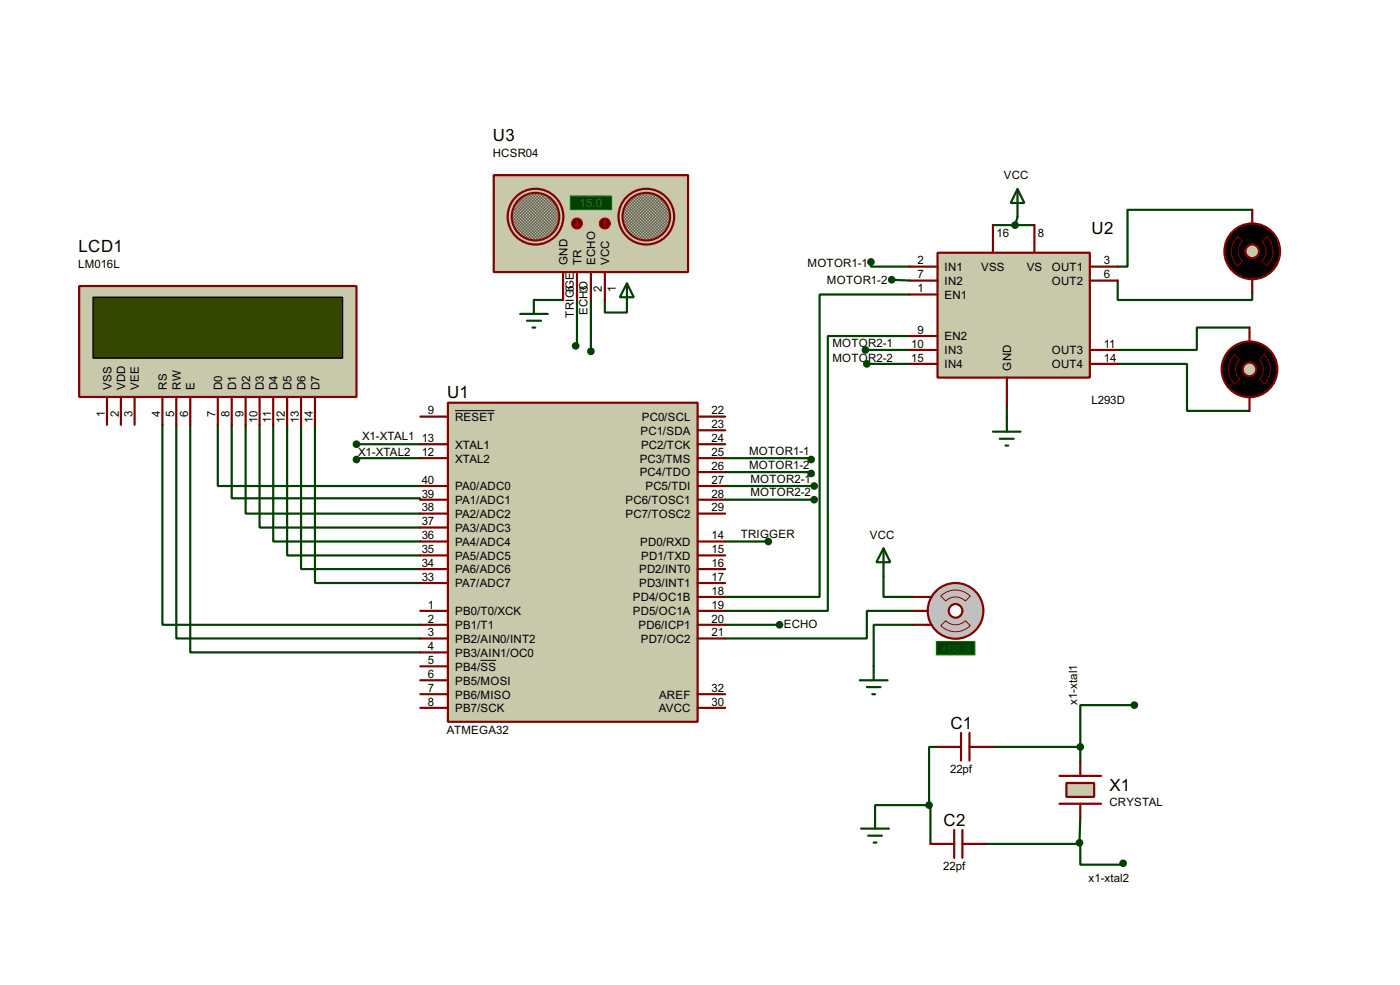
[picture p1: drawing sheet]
<svg xmlns="http://www.w3.org/2000/svg" width="256mm" height="180mm" viewBox="0 0 256 180" stroke-linecap="round" stroke-linejoin="round" font-family="sans-serif">
<g fill="none" stroke="#004000" stroke-width=".4">
<path d="M186.4 39.7l-.4 1.5M229.4 38.4h-22.8v10.4h-1.8M97.8 54.9h5.4M105.7 54.9v8.4h-.2M108.3 54.9v9.4M110.8 54.9v2.3h4.1v-.2M159.6 48v.8h7.1M163.4 51.2l3.3 .2M166.7 53.9h-16.5v55.4h-17.3M181.9 41.2h7.6M204.8 51.4v3.5h24.6v-1.3M228.9 60h-9.6v4.1h-14.5"/>
<path d="M29.8 77.8v36.6h47.2M32.3 77.8v39.1h44.7M34.9 77.8v41.6h42.1M39.9 77.8v11.2h37.1M42.5 77.8v13.4h34.5v.3M45 77.8v16.2h32M47.6 77.8v18.8h29.4M50.1 77.8v21.3h26.9M52.6 77.8v23.9h24.4M55.2 77.8v26.4h21.8M57.7 77.8v28.9h19.3M158.6 64.1h8.1"/>
<path d="M158.8 66.6h7.9M166.7 61.5h-15v50.3h-18.8M184.5 74.2v2.3M204.8 66.6h12.7v8.6h11.4M65.3 81.3h11.7M77 83.9h-11.7v.2M132.9 86.4h16v.3h-.3M132.9 83.9h15.7v.2M132.9 91.5h16.3M132.9 89h16.3M132.9 99.1h7.9M132.9 114.4h9.9"/>
<path d="M161.9 105.5v3.8h5.5M167.4 111.8h-8.6v5.1h-25.9M167.4 114.4h-7.3v7.6M171.8 136.7h-1.6v10.7M181.9 136.7h16M197.9 136.7v2.8M207.8 129.1h-9.9v7.6M170.2 147.4h.3v7.1M170.2 147.4h-9.9v1.8M197.8 154.3v.2h-17.2M197.8 154.3v-.6h.1v4.6h8.1v-.3h-.2M197.9 149.7l-.1 4.6"/>
</g>
<path d="M82.1 73.7h45.7v58.4h-45.7z" fill="#c8c8aa" stroke="#800000" stroke-width=".4"/>
<g fill="none" stroke="#800000" stroke-width=".4">
<path d="M77 76.3h5.1M127.8 76.3h5.1M127.8 78.8h5.1M77 83.9h5.1M77 81.3h5.1M77 99.1h5.1M77 89h5.1M77 91.5h5.1M77 94h5.1M77 96.6h5.1M127.8 83.9h5.1M127.8 81.3h5.1"/>
<path d="M127.8 99.1h5.1M127.8 86.4h5.1M127.8 89h5.1M127.8 91.5h5.1M127.8 94h5.1M77 111.8h5.1M77 114.4h5.1M77 116.9h5.1M77 119.4h5.1M77 101.7h5.1M77 104.2h5.1M77 106.7h5.1"/>
<path d="M127.8 111.8h5.1M127.8 114.4h5.1M127.8 116.9h5.1M127.8 101.7h5.1M127.8 104.2h5.1M127.8 106.7h5.1M127.8 109.3h5.1M77 122h5.1M77 124.5h5.1M77 127.1h5.1M77 129.6h5.1M127.8 127.1h5.1"/>
<path d="M127.8 129.6h5.1"/>
</g>
<path d="M83.4 75.2h7.2M88 120.9h2.9" fill="none" stroke="#000" stroke-width=".18"/>
<path d="M14.5 52.4h50.8v20.3h-50.8z" fill="#c8c8aa" stroke="#800000" stroke-width=".4"/>
<path d="M17.1 54.4h45.7v11.2h-45.7z" fill="#324600" stroke="#000" stroke-width=".25"/>
<g fill="none" stroke="#800000" stroke-width=".4">
<path d="M19.6 72.7v5.1M22.2 72.7v5.1M24.7 72.7v5.1M29.8 72.7v5.1M32.3 72.7v5.1M34.9 72.7v5.1M39.9 72.7v5.1M42.5 72.7v5.1M45 72.7v5.1M47.6 72.7v5.1M50.1 72.7v5.1M52.6 72.7v5.1"/>
<path d="M55.2 72.7v5.1M57.7 72.7v5.1"/>
</g>
<circle cx="229.4" cy="46" r="5.1" fill="#000" stroke="#800000" stroke-width=".4"/>
<path d="M226.7 43.3l.9 .9a2.54 2.54 0 0 0 0 3.6l-.9 .9a3.8 3.8 0 0 1 0-5.4zM231.2 44.2l.9-.9a3.8 3.8 0 0 1 0 5.4l-.9-.9a2.54 2.54 0 0 0 0-3.6z" fill="none" stroke="#800000" stroke-width=".18"/>
<circle cx="229.4" cy="46" r="1.25" fill="#c8c8aa" stroke="#800000" stroke-width=".4"/>
<path d="M229.4 38.4v2.5M229.4 51.1v2.5" fill="none" stroke="#800000" stroke-width=".4"/>
<circle cx="228.9" cy="67.6" r="5.1" fill="#000" stroke="#800000" stroke-width=".4"/>
<path d="M226.2 64.9l.9 .9a2.54 2.54 0 0 0 0 3.6l-.9 .9a3.7 3.7 0 0 1 0-5.4zM230.7 65.8l.9-.9a3.8 3.8 0 0 1 0 5.4l-.9-.9a2.54 2.54 0 0 0 0-3.6z" fill="none" stroke="#800000" stroke-width=".18"/>
<circle cx="228.9" cy="67.6" r="1.25" fill="#c8c8aa" stroke="#800000" stroke-width=".4"/>
<path d="M228.9 60v2.5M228.9 72.7v2.5" fill="none" stroke="#800000" stroke-width=".4"/>
<path d="M171.8 46.3h27.9v22.8h-27.9z" fill="#c8c8aa" stroke="#800000" stroke-width=".4"/>
<g fill="none" stroke="#800000" stroke-width=".4">
<path d="M166.7 48.8h5.1M166.7 51.4h5.1M166.7 53.9h5.1M181.9 41.2v5.1M189.5 41.2v5.1M199.7 48.8h5.1M199.7 51.4h5.1M166.7 64.1h5.1M166.7 66.6h5.1M166.7 61.5h5.1M184.5 69.1v5.1M199.7 64.1h5.1"/>
<path d="M199.7 66.6h5.1M194.1 142h7.6M194.1 147.1h7.6"/>
</g>
<g fill="#004000" stroke="#004000" stroke-width=".4">
<circle cx="159.5" cy="48" r=".5"/>
<circle cx="163.3" cy="51.2" r=".5"/>
<circle cx="185.9" cy="41.2" r=".5"/>
</g>
<path d="M186.4 34.6l1.3 2.6h-2.5zM186.4 34.6v5.1M181.9 79h5.1M184.5 76.5v2.5M183.2 80.3h2.5M184.2 81.6h.5" fill="none" stroke="#004000" stroke-width=".4"/>
<path d="M195.4 143.3h5.1v2.6h-5.1z" fill="#c8c8aa" stroke="#800000" stroke-width=".4"/>
<path d="M171.8 136.7h4.3M176.1 134.2v5M177.6 134.2v5M177.6 136.7h4.3M197.9 139.5v2.5M170.5 154.5h4.3M174.8 151.9v5.1M176.3 151.9v5.1M176.3 154.5h4.3M197.9 147.1v2.6" fill="none" stroke="#800000" stroke-width=".4"/>
<g fill="#004000" stroke="#004000" stroke-width=".4">
<circle cx="197.9" cy="136.7" r=".5"/>
<circle cx="170.2" cy="147.4" r=".5"/>
<circle cx="207.8" cy="129.1" r=".5"/>
<circle cx="197.7" cy="154.3" r=".5"/>
<circle cx="205.7" cy="158" r=".5"/>
<circle cx="65.3" cy="81.3" r=".5"/>
<circle cx="65.3" cy="84.1" r=".5"/>
<circle cx="158.5" cy="64.1" r=".5"/>
<circle cx="158.8" cy="66.6" r=".5"/>
</g>
<g fill="none" stroke="#004000" stroke-width=".4">
<path d="M95.3 57.5h5.1M96.6 58.7h2.5M97.6 60h.5M97.8 54.9v2.6M114.9 51.9l1.2 2.5h-2.5zM114.9 51.9v5.1M161.9 100.4l1.2 2.5h-2.5zM161.9 100.4v5.1M157.5 124.5h5.1M158.8 125.8h2.5M159.8 127.1h.5M160.1 122v2.5"/>
<path d="M157.8 151.7h5.1M159.1 153h2.5M160.1 154.2h.5M160.3 149.2v2.5"/>
</g>
<circle cx="175" cy="111.8" r="5.1" fill="#c0c0c0" stroke="#800000" stroke-width=".4"/>
<circle cx="175" cy="111.8" r="1.25" fill="#feffff" stroke="#800000" stroke-width=".4"/>
<path d="M170 109.3h.7M170 114.4h.7" fill="none" stroke="#800000" stroke-width=".4"/>
<path d="M171.5 117.4h7.1v2.5h-7.1z" fill="#004000" stroke="#0f0" stroke-width=".2"/>
<path d="M172.4 114.5l.9-.9a2.53 2.53 0 0 0 3.6 0l.9 .9a3.8 3.8 0 0 1-5.4 0zM172.4 109.1a3.8 3.8 0 0 1 5.4 0l-.9 .9a2.54 2.54 0 0 0-3.6 0z" fill="none" stroke="#800000" stroke-width=".18"/>
<path d="M167.4 111.8h2.6M167.4 109.3h2.6M167.4 114.4h2.6" fill="none" stroke="#800000" stroke-width=".4"/>
<g fill="#004000" stroke="#004000" stroke-width=".4">
<circle cx="142.8" cy="114.4" r=".5"/>
<circle cx="149.1" cy="91.5" r=".5"/>
<circle cx="149.1" cy="89" r=".5"/>
<circle cx="148.6" cy="86.7" r=".5"/>
<circle cx="148.6" cy="84.1" r=".5"/>
<circle cx="140.7" cy="99.1" r=".5"/>
</g>
<path d="M90.5 32.1h35.6v17.7h-35.6z" fill="#c8c8aa" stroke="#800000" stroke-width=".4"/>
<g fill="#c8c8aa" stroke="#800000" stroke-width=".4">
<circle cx="98.1" cy="39.7" r="5.1"/>
<circle cx="118.4" cy="39.7" r="5.1"/>
</g>
<circle cx="98.1" cy="39.7" r="4.4" fill="#c8c8aa"/>
<circle cx="98.1" cy="39.7" r="4.4" fill="#000"/>
<circle cx="98.1" cy="39.7" r="4.4" fill="none" stroke="#c8c8aa" stroke-width=".4"/>
<circle cx="98.1" cy="39.7" r="4.4" fill="none" stroke="#800000" stroke-width=".4"/>
<circle cx="118.4" cy="39.7" r="4.4" fill="#c8c8aa"/>
<circle cx="118.4" cy="39.7" r="4.4" fill="#000"/>
<circle cx="118.4" cy="39.7" r="4.4" fill="none" stroke="#c8c8aa" stroke-width=".4"/>
<circle cx="118.4" cy="39.7" r="4.4" fill="none" stroke="#800000" stroke-width=".4"/>
<path d="M104.5 35.9h7.6v2.5h-7.6z" fill="#004000" stroke="#0f0" stroke-width=".2"/>
<path d="M103.2 49.8v5.1M105.7 49.8v5.1M108.3 49.8v5.1M110.8 49.8v5.1" fill="none" stroke="#800000" stroke-width=".4"/>
<circle cx="110.8" cy="40.9" r="1" fill="#400000" stroke="#f00" stroke-width=".2"/>
<path d="M110.8 40.4l-.2 .3M110.8 40.4l.3 .3M110.8 40.4v1.1" fill="none" stroke="#f00" stroke-width=".2"/>
<circle cx="105.7" cy="40.9" r="1" fill="#400000" stroke="#f00" stroke-width=".2"/>
<path d="M105.5 41.2l.2 .3M105.7 40.4v1.1M106 41.2l-.3 .3" fill="none" stroke="#f00" stroke-width=".2"/>
<g fill="#004000" stroke="#004000" stroke-width=".4">
<circle cx="105.4" cy="63.3" r=".5"/>
<circle cx="108.2" cy="64.3" r=".5"/>
</g>
<g font-size="3.5">
<text x="90.3" y="25.9">U3</text>
<text x="14.4" y="46.2">LCD1</text>
<text x="200" y="42.9">U2</text>
<text x="81.9" y="72.9">U1</text>
<text x="174.1" y="133.4">C1</text>
<text x="203.3" y="144.7">X1</text>
<text x="172.9" y="151.1">C2</text>
</g>
<g font-size="2.4">
<text x="90.3" y="28.8">HCSR04</text>
<text x="183.9" y="32.8">VCC</text>
<text x="182.6" y="43.3">16</text>
<text x="190.1" y="43.3">8</text>
<text x="14.3" y="49">LM016L</text>
<text x="104" y="48.5" transform="rotate(-90 104 48.5)">GND</text>
<text x="105.1" y="49.8" transform="rotate(-90 105.1 49.8)">R</text>
<text x="106.5" y="48.5" transform="rotate(-90 106.5 48.5)">TR</text>
<text x="109.1" y="48.5" transform="rotate(-90 109.1 48.5)">ECHO</text>
<text x="110.3" y="53.5" transform="rotate(-90 110.3 53.5)">2</text>
<text x="111.6" y="48.5" transform="rotate(-90 111.6 48.5)">VCC</text>
<text x="112.8" y="53.5" transform="rotate(-90 112.8 53.5)">1</text>
<text x="147.9" y="48.9">MOTOR1-1</text>
<text x="151.5" y="52">MOTOR1-2</text>
<text x="168.1" y="48.4">2</text>
<text x="168.1" y="51">7</text>
<text x="168.1" y="53.5">1</text>
<text x="173" y="49.6">IN1</text>
<text x="173" y="52.2">IN2</text>
<text x="179.7" y="49.6">VSS</text>
<text x="188.1" y="49.6">VS</text>
<text x="192.7" y="49.6">OUT1</text>
<text x="192.7" y="52.2">OUT2</text>
<text x="202.2" y="48.4">3</text>
<text x="202.2" y="51">6</text>
<text x="105.1" y="58.2" transform="rotate(-90 105.1 58.2)">TRIG5GE</text>
<text x="107.7" y="57.7" transform="rotate(-90 107.7 57.7)">ECH3O</text>
<text x="173" y="54.7">EN1</text>
<text x="152.5" y="63.5">MOTOR2-1</text>
<text x="166.9" y="63.7">10</text>
<text x="168.1" y="61.1">9</text>
<text x="173" y="64.9">IN3</text>
<text x="173" y="62.3">EN2</text>
<text x="192.7" y="64.9">OUT3</text>
<text x="202.2" y="63.7">11</text>
<text x="20.4" y="71.4" transform="rotate(-90 20.4 71.4)">VSS</text>
<text x="22.9" y="71.4" transform="rotate(-90 22.9 71.4)">VDD</text>
<text x="25.5" y="71.4" transform="rotate(-90 25.5 71.4)">VEE</text>
<text x="30.6" y="71.4" transform="rotate(-90 30.6 71.4)">RS</text>
<text x="33.1" y="71.4" transform="rotate(-90 33.1 71.4)">RW</text>
<text x="35.7" y="71.4" transform="rotate(-90 35.7 71.4)">E</text>
<text x="40.7" y="71.4" transform="rotate(-90 40.7 71.4)">D0</text>
<text x="43.3" y="71.4" transform="rotate(-90 43.3 71.4)">D1</text>
<text x="45.8" y="71.4" transform="rotate(-90 45.8 71.4)">D2</text>
<text x="48.3" y="71.4" transform="rotate(-90 48.3 71.4)">D3</text>
<text x="50.9" y="71.4" transform="rotate(-90 50.9 71.4)">D4</text>
<text x="53.4" y="71.4" transform="rotate(-90 53.4 71.4)">D5</text>
<text x="56" y="71.4" transform="rotate(-90 56 71.4)">D6</text>
<text x="58.5" y="71.4" transform="rotate(-90 58.5 71.4)">D7</text>
<text x="152.5" y="66.3">MOTOR2-2</text>
<text x="166.9" y="66.2">15</text>
<text x="173" y="67.4">IN4</text>
<text x="185.3" y="67.8" transform="rotate(-90 185.3 67.8)">GND</text>
<text x="192.7" y="67.4">OUT4</text>
<text x="202.2" y="66.2">14</text>
<text x="19.2" y="76.4" transform="rotate(-90 19.2 76.4)">1</text>
<text x="21.7" y="76.4" transform="rotate(-90 21.7 76.4)">2</text>
<text x="24.3" y="76.4" transform="rotate(-90 24.3 76.4)">3</text>
<text x="29.4" y="76.4" transform="rotate(-90 29.4 76.4)">4</text>
<text x="31.9" y="76.4" transform="rotate(-90 31.9 76.4)">5</text>
<text x="34.4" y="76.4" transform="rotate(-90 34.4 76.4)">6</text>
<text x="39.5" y="76.4" transform="rotate(-90 39.5 76.4)">7</text>
<text x="42.1" y="76.4" transform="rotate(-90 42.1 76.4)">8</text>
<text x="44.6" y="76.4" transform="rotate(-90 44.6 76.4)">9</text>
<text x="47.1" y="77.5" transform="rotate(-90 47.1 77.5)">10</text>
<text x="49.7" y="77.4" transform="rotate(-90 49.7 77.4)">11</text>
<text x="52.2" y="77.5" transform="rotate(-90 52.2 77.5)">12</text>
<text x="54.8" y="77.5" transform="rotate(-90 54.8 77.5)">13</text>
<text x="57.3" y="77.5" transform="rotate(-90 57.3 77.5)">14</text>
<text x="78.4" y="75.8">9</text>
<text x="83.4" y="77.1">RESET</text>
<text x="117.6" y="77.1">PC0/SCL</text>
<text x="130.4" y="75.8">22</text>
<text x="199.9" y="73.9">L293D</text>
<text x="65.6" y="83.5">X1-XTAL2</text>
<text x="66.3" y="80.4">X1-XTAL1</text>
<text x="77.3" y="83.5">12</text>
<text x="77.3" y="80.9">13</text>
<text x="83.4" y="82.1">XTAL1</text>
<text x="117.3" y="79.6">PC1/SDA</text>
<text x="117.4" y="82.1">PC2/TCK</text>
<text x="130.4" y="78.3">23</text>
<text x="130.4" y="80.9">24</text>
<text x="130.4" y="83.5">25</text>
<text x="137.2" y="83.3">MOTOR1-1</text>
<text x="77.3" y="88.5">40</text>
<text x="83.4" y="84.7">XTAL2</text>
<text x="83.4" y="89.8">PA0/ADC0</text>
<text x="117.2" y="84.7">PC3/TMS</text>
<text x="117.2" y="87.2">PC4/TDO</text>
<text x="118.2" y="89.8">PC5/TDI</text>
<text x="130.4" y="86">26</text>
<text x="130.4" y="88.5">27</text>
<text x="137.2" y="85.8">MOTOR1-2</text>
<text x="137.5" y="88.4">MOTOR2-1</text>
<text x="77.3" y="93.6">38</text>
<text x="77.3" y="91.1">39</text>
<text x="83.4" y="94.8">PA2/ADC2</text>
<text x="83.4" y="92.3">PA1/ADC1</text>
<text x="114.6" y="92.3">PC6/TOSC1</text>
<text x="114.6" y="94.8">PC7/TOSC2</text>
<text x="130.4" y="91.1">28</text>
<text x="130.4" y="93.6">29</text>
<text x="137.5" y="90.8">MOTOR2-2</text>
<text x="77.3" y="101.2">35</text>
<text x="77.3" y="98.7">36</text>
<text x="77.3" y="96.2">37</text>
<text x="83.4" y="99.9">PA4/ADC4</text>
<text x="83.4" y="97.4">PA3/ADC3</text>
<text x="117.3" y="99.9">PD0/RXD</text>
<text x="130.4" y="98.7">14</text>
<text x="130.4" y="101.2">15</text>
<text x="135.7" y="98.5">TRIGGER</text>
<text x="159.3" y="98.6">VCC</text>
<text x="77.3" y="106.3">33</text>
<text x="77.3" y="103.8">34</text>
<text x="83.4" y="107.5">PA7/ADC7</text>
<text x="83.4" y="105">PA6/ADC6</text>
<text x="83.4" y="102.5">PA5/ADC5</text>
<text x="117.1" y="105">PD2/INT0</text>
<text x="117.1" y="107.5">PD3/INT1</text>
<text x="117.5" y="102.5">PD1/TXD</text>
<text x="130.4" y="103.8">16</text>
<text x="130.4" y="106.3">17</text>
<text x="78.4" y="111.4">1</text>
<text x="78.4" y="114">2</text>
<text x="83.4" y="112.6">PB0/T0/XCK</text>
<text x="115.9" y="110.1">PD4/OC1B</text>
<text x="115.9" y="112.6">PD5/OC1A</text>
<text x="130.4" y="108.9">18</text>
<text x="130.4" y="111.4">19</text>
<text x="130.4" y="114">20</text>
<text x="78.4" y="116.5">3</text>
<text x="78.4" y="119">4</text>
<text x="83.4" y="115.2">PB1/T1</text>
<text x="83.4" y="117.7">PB2/AIN0/INT2</text>
<text x="117" y="115.2">PD6/ICP1</text>
<text x="117.4" y="117.7">PD7/OC2</text>
<text x="130.4" y="116.5">21</text>
<text x="143.6" y="115">ECHO</text>
<text x="78.4" y="121.6">5</text>
<text x="78.4" y="124.1">6</text>
<text x="83.4" y="120.2">PB3/AIN1/OC0</text>
<text x="83.4" y="122.8">PB4/SS</text>
<text x="83.4" y="125.3">PB5/MOSI</text>
<text x="78.4" y="126.7">7</text>
<text x="78.4" y="129.2">8</text>
<text x="83.4" y="127.9">PB6/MISO</text>
<text x="83.4" y="130.4">PB7/SCK</text>
<text x="120.7" y="130.4">AVCC</text>
<text x="120.7" y="127.9">AREF</text>
<text x="130.4" y="126.7">32</text>
<text x="130.4" y="129.2">30</text>
<text x="197.3" y="129.1" transform="rotate(-90 197.3 129.1)">x1-xtal1</text>
<text x="81.9" y="134.3">ATMEGA32</text>
<text x="174.1" y="141.5">22pf</text>
<text x="203.2" y="147.6">CRYSTAL</text>
<text x="172.8" y="159.2">22pf</text>
<text x="199.4" y="161.5">x1-xtal2</text>
</g>
<text font-size="2.4" fill="#0f0" x="106.3" y="37.9">15.0</text>
<text font-size="2.4" fill="#008000" x="172.4" y="119.5">+88.8</text>
</svg>
